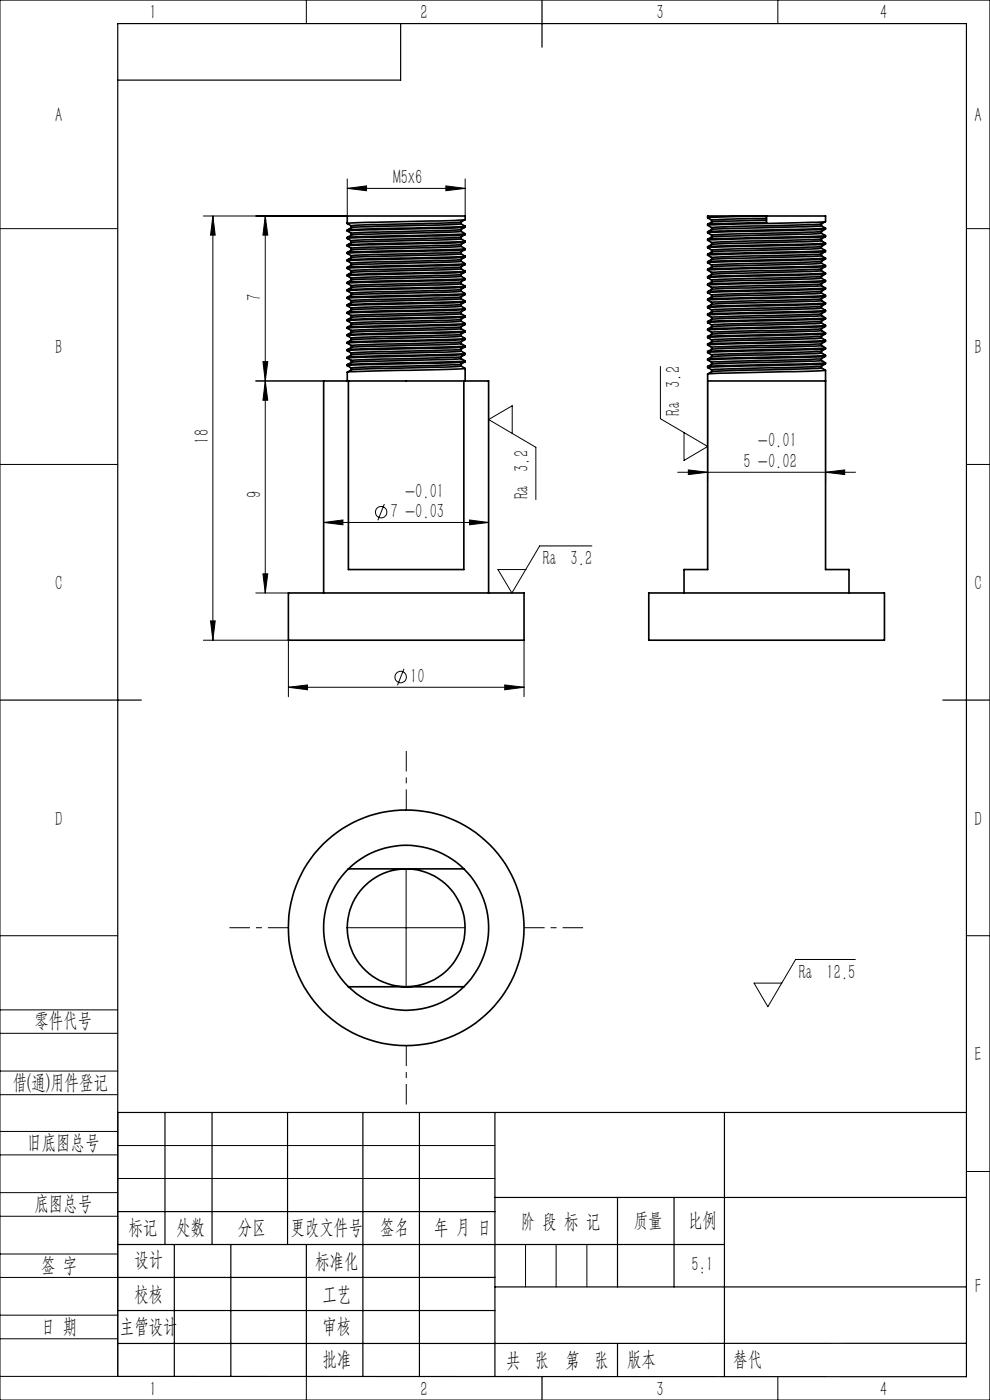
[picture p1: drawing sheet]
<svg xmlns="http://www.w3.org/2000/svg" width="210mm" height="297mm" viewBox="0 0 210 297" stroke-linecap="round" stroke-linejoin="round" font-family="sans-serif">
<g fill="none" stroke="#000" stroke-width=".35">
<path d="M73.7 58.5l4.5-.2 18.3-.4 2.1-.2-.8 .5v.4l-.7 .1-22.5 .7M73.7 56.9l4.5-.2 18.3-.4 2.1-.2-.8 .6v.3l-.8 .1-22.4 .7M73.7 55.3l4.5-.2 18.3-.4 2.1-.2-.8 .6v.4h-.8l-22.4 .7M73.7 53.8l4.5-.3 18.3-.4 2.1-.2-.8 .6v.4h-.8l-22.4 .7M73.7 52.2l4.5-.3 18.3-.4 2.1-.1-.8 .5v.4h-.8l-22.4 .7M74.5 47.9v.4M74.5 49.5v.4M74.5 51.1v.4M74.5 52.7v.4M74.5 54.3v.3M74.5 55.8v.4M74.6 49.8l-.9 .5"/>
<path d="M74.6 51.4l-.9 .5M74.6 53l-.9 .5M74.6 54.6l-.9 .5M74.6 56.2l-.9 .5M74.6 57.8l-.9 .5M74.6 59.4l-.9 .5M97.8 47.1l-23.3 .8M97.8 48.7l-23.3 .8M97.8 50.3l-23.3 .8M97.8 51.9l-23.3 .8M97.8 53.5l-23.3 .8M97.8 55.1l-23.3 .7"/>
<path d="M97.8 56.7l-23.3 .7M97.8 58.2l-23.3 .8M97.8 59.8l-23.3 .8M97.8 49.1l.8 .5-2.1 .1-22.8 .7v.2l.8 .5M97.8 50.7l.8 .4-2.1 .2-22.8 .7v.2l.8 .5M97.8 52.2l.8 .5M97.8 53.8l.8 .5M97.8 55.4l.8 .5M97.8 57l.8 .5M97.8 58.6l.8 .5M97.8 47.5l.8 .5-2.1 .2-22.8 .6v.2l.8 .5M97.8 47.1v.4l-1.4 .1-21.1 .6-.7 .1-.9 .5"/>
<path d="M97.8 50.3l.8-.5-2.1 .1-18.3 .4-4.5 .3M97.8 48.7l.8-.5-2.1 .2-18.3 .4-4.5 .2M97.8 47.1l.8-.5-2.1 .2-18.3 .4-4.5 .2M97.8 48.7v.4l-1.4 .1-21.8 .6M97.8 50.3v.4l-1.4 .1-21.8 .6M98.6 52.8l-24.9 .7v.3l.8 .5M98.6 54.4l-24.9 .7v.2l.8 .5M98.6 55.9l-24.9 .8v.2l.8 .5v.4M98.6 57.5l-24.9 .8v.2l.8 .5v.4M98.6 59.1l-24.9 .8v.2l.8 .5v.4M98.7 46.6v-.8h-25v1.6l.8 .5M98.7 48v.2"/>
<path d="M98.7 49.6v.2M98.7 51.2v.2M98.7 52.8v.1M98.7 54.4v.1M98.7 55.9v.2M98.7 57.5v.2M98.7 59.1v.2M150.1 46.2l.9 .5M150.1 47.8l.9 .5M150.1 49.4l.9 .5M150.1 51l.9 .5M150.1 52.6l.9 .5"/>
<path d="M150.1 54.1l.9 .5M150.1 55.7l.9 .5M150.1 57.3l.9 .5M150.1 58.9l.9 .5M150.1 47.6v.2M150.1 49.2v.2M150.1 50.8v.2M150.1 52.3v.3M150.1 53.9v.2M150.1 55.5v.2M150.1 57.1v.2M150.1 58.7v.2"/>
<path d="M151 48.3v.4M151 49.9v.4M151 51.5v.4M151 53.1v.3M151 54.6v.4M151 56.2v.4M151 57.8v.4M151 59.4v.4M151 46.7v.4M151 48.7l-.9 .5M151 50.3l-.9 .5M151 51.9l-.9 .4"/>
<path d="M151 53.4l-.9 .5M151 55l-.9 .5M151 56.6l-.9 .5M151 58.2l-.9 .5M151 59.8l-.9 .5M151 47.1l-.9 .5M162.6 45.8v1.4l-12.5 .4M162.6 46.7l-11.6 .4M162.6 46.3l-11.6 .4M162.6 45.8l-12.5 .4M162.6 45.8h12.5v1.2M162.6 45.8h-12.5v.4"/>
<path d="M174.2 49.5l.9 .5M174.2 51.1l.9 .5M174.2 52.7l.9 .5M174.2 54.3l.9 .4M174.2 55.8l.9 .5M174.2 57.4l.9 .5M174.2 59l.9 .5M174.2 47.9l.9 .5M174.2 52.3l.9-.5-25 .8M174.2 50.7l.9-.5-25 .8M174.2 49.1l.9-.5-25 .8M174.2 47.5l.9-.5-25 .8"/>
<path d="M174.2 49.1v.4M174.2 50.7v.4M174.2 52.3v.4M174.2 53.9v.4M174.2 55.5v.3M174.2 57v.4M174.2 58.6v.4M174.2 47.5v.4M174.2 47.9l-23.2 .8M174.2 49.5l-23.2 .8M174.2 51.1l-23.2 .8M174.2 52.7l-23.2 .7"/>
<path d="M174.2 54.3l-23.2 .7M174.2 55.8l-23.2 .8M174.2 57.4l-23.2 .8M174.2 59l-23.2 .8M174.2 47.5l-23.2 .8M174.2 49.1l-23.2 .8M174.2 50.7l-23.2 .8M174.2 52.3l-23.2 .8M174.2 53.9l-23.2 .7M174.2 55.5l-23.2 .7M174.2 57l-23.2 .8M174.2 58.6l-23.2 .8"/>
<path d="M175.1 59.7l-.9 .5M175.1 58.1l-.9 .5M175.1 56.5l-.9 .5M175.1 55l-.9 .5M175.1 53.4l-.9 .5M175.1 48.4l-25 .8M175.1 50l-25 .8M175.1 51.6l-25 .7M175.1 53.2l-25 .7M175.1 54.7l-25 .8M175.1 56.3l-25 .8M175.1 57.9l-25 .8"/>
<path d="M175.1 59.5l-25 .8M175.1 53.4l-25 .7M175.1 55l-25 .7M175.1 56.5l-25 .8M175.1 58.1l-25 .8M175.1 59.7l-25 .8M175.1 48.4v.2M175.1 50v.2M175.1 51.6v.1M175.1 53.2v.1M175.1 54.7v.2M175.1 56.3v.2"/>
<path d="M175.1 57.9v.2M175.1 59.5v.2M73.7 77.6l4.5-.3 18.3-.4 2.1-.1-.8 .5v.4h-.6l-22.6 .7M73.7 60.1l4.5-.2 18.3-.4 2.1-.2-.8 .5v.4M74.6 61l-.9 .5M74.6 62.5l-.9 .5M74.6 64.1l-.9 .5M74.6 65.7l-.9 .5M74.6 67.3l-.9 .5M74.6 68.9l-.9 .5M74.6 70.5l-.9 .5M74.6 72.1l-.9 .5"/>
<path d="M74.6 73.7l-.9 .5M74.6 75.2l-.9 .5M74.6 76.8l-.9 .5M74.6 78.4l-.9 .5M97.8 61.4l-23.3 .8M97.8 63l-23.3 .8M97.8 64.6l-23.3 .8M97.8 66.2l-23.3 .8M97.8 67.8l-23.3 .7M97.8 69.4l-23.3 .7M97.8 70.9l-23.3 .8M97.8 72.5l-23.3 .8"/>
<path d="M97.8 74.1l-23.3 .8M97.8 75.7l-23.3 .8M97.8 77.3l-23.3 .8M97.8 60.2l.8 .5M97.8 61.8l.8 .5M97.8 63.4l.8 .4M97.8 64.9l.8 .5M97.8 66.5l.8 .5M97.8 68.1l.8 .5-2.1 .2-22.8 .6v.2l.8 .5v.4M97.8 69.7l.8 .5-2.1 .2-22.8 .6v.2l.8 .5v.4M97.8 71.3l.8 .5-2.1 .2-22.8 .6v.2l.8 .5v.4M97.8 72.9l.8 .5-2.1 .2-22.8 .6v.2l.8 .5v.4"/>
<path d="M97.8 74.5l.8 .5-2.1 .1-22.8 .7v.2l.8 .5v.4M97.8 76.1l.8 .4M97.8 77.6l.8 .5M97.8 75.7l.8-.5-2.1 .1-18.3 .4-4.5 .3M97.8 74.1l.8-.5-2.1 .2-18.3 .4-4.5 .2M97.8 72.5l.8-.5-2.1 .2-18.3 .4-4.5 .2M97.8 70.9l.8-.5-2.1 .2-18.3 .4-4.5 .2M97.8 69.4l.8-.6-2.1 .2-18.3 .4-4.5 .2M97.8 67.8l.8-.6-2.1 .2-18.3 .4-4.5 .2M97.8 66.2l.8-.6-2.1 .2-18.3 .4-4.5 .3M97.8 64.6l.8-.5-2.1 .1-18.3 .4-4.5 .3M97.8 63l.8-.5-2.1 .1-18.3 .4-4.5 .3"/>
<path d="M97.8 61.4l.8-.5-2.1 .2-18.3 .4-4.5 .2M97.8 61.4v.4M97.8 63v.4M97.8 64.6v.4M97.8 66.1v.5M97.8 67.7v.5M97.8 69.3v.4l-1.2 .1-22 .7M97.8 70.9v.4l-1.2 .1-22 .7M97.8 72.5v.4l-1.2 .1-22 .7M97.8 74.1v.4l-1.2 .1-22 .6M97.8 75.7v.4l-1.2 .1-22 .6M97.8 60.2l-23.2 .8"/>
<path d="M97.8 61.8l-23.2 .7M97.8 63.4l-23.2 .7M97.8 65l-23.2 .7M97.8 66.6l-23.2 .7M97.8 68.2l-23.2 .7M98.6 60.7l-24.9 .8v.2l.8 .5v.4M98.6 62.3l-24.9 .8v.2l.8 .5v.4M98.6 63.9l-24.9 .8v.2l.8 .5v.4M98.6 65.5l-24.9 .7v.3l.8 .5v.3M98.6 67.1l-24.9 .7v.2l.8 .5v.4M98.6 76.6l-24.9 .8v.2l.8 .5v.4M98.6 78.2l-24.6 .7h-.3v1.9"/>
<path d="M98.7 60.7v.2M98.7 62.3v.2M98.7 63.9v.2M98.7 65.5v.1M98.7 67.1v.1M98.7 68.6v.2M98.7 70.2v.2M98.7 71.8v.2M98.7 73.4v.2M98.7 75v.2M98.7 76.6v.2M98.7 78.2v2.6"/>
<path d="M150.1 60.5l.9 .5M150.1 62.1l.9 .5M150.1 63.7l.9 .5M150.1 65.3l.9 .5M150.1 66.8l.9 .5M150.1 68.4l.9 .5M150.1 70l.9 .5M150.1 71.6l.9 .5M150.1 73.2l.9 .5M150.1 74.8l.9 .5M150.1 76.4l.9 .5M150.1 78l.9 .5"/>
<path d="M150.1 79.3v41.5h-5v5M150.1 60.3v.2M150.1 61.9v.2M150.1 63.5v.2M150.1 65v.3M150.1 66.6v.2M150.1 68.2v.2M150.1 69.8v.2M150.1 71.4v.2M150.1 73v.2M150.1 74.6v.2M150.1 76.2v.2"/>
<path d="M150.1 77.7v.3M151 61v.4M151 62.6v.4M151 64.2v.4M151 65.8v.3M151 67.3v.4M151 68.9v.4M151 70.5v.4M151 72.1v.4M151 73.7v.4M151 75.3v.4M151 76.9v.4"/>
<path d="M151 78.5v.3M151 61.4l-.9 .5M151 63l-.9 .5M151 64.6l-.9 .4M151 66.1l-.9 .5M151 67.7l-.9 .5M151 69.3l-.9 .5M151 70.9l-.9 .5M151 72.5l-.9 .5M151 74.1l-.9 .5M151 75.7l-.9 .5M151 77.3l-.9 .4"/>
<path d="M151 78.8l-.9 .5M174.2 60.6l.9 .5M174.2 62.2l.9 .5M174.2 63.8l.9 .5M174.2 65.4l.9 .5M174.2 67l.9 .4M174.2 68.5l.9 .5M174.2 70.1l.9 .5M174.2 71.7l.9 .5M174.2 73.3l.9 .5M174.2 74.9l.9 .5M174.2 76.5l.9 .5"/>
<path d="M174.2 78.1l.9 .5M174.2 76.1l.9-.5-25 .8M174.2 74.5l.9-.5-25 .8M174.2 72.9l.9-.5-25 .8M174.2 71.3l.9-.5-25 .8M174.2 69.7l.9-.5-25 .8M174.2 68.2l.9-.5-25 .7M174.2 66.6l.9-.5-25 .7M174.2 65l.9-.5-25 .8M174.2 63.4l.9-.5-25 .8M174.2 61.8l.9-.5-25 .8M174.2 60.2v.4"/>
<path d="M174.2 61.8v.4M174.2 63.4v.4M174.2 65v.4M174.2 66.6v.4M174.2 68.2v.3M174.2 69.7v.4M174.2 71.3v.4M174.2 72.9v.4M174.2 74.5v.4M174.2 76.1v.4M174.2 77.7v.4M174.2 60.6l-23.2 .8"/>
<path d="M174.2 62.2l-23.2 .8M174.2 63.8l-23.2 .8M174.2 65.4l-23.2 .7M174.2 67l-23.2 .7M174.2 68.5l-23.2 .8M174.2 70.1l-23.2 .8M174.2 71.7l-23.2 .8M174.2 73.3l-23.2 .8M174.2 74.9l-23.2 .8M174.2 76.5l-23.2 .8M174.2 78.1l-23.2 .7M174.2 60.2l-23.2 .8"/>
<path d="M174.2 61.8l-23.2 .8M174.2 63.4l-23.2 .8M174.2 65l-23.2 .8M174.2 66.6l-23.2 .7M174.2 68.2l-23.2 .7M174.2 69.7l-23.2 .8M174.2 71.3l-23.2 .8M174.2 72.9l-23.2 .8M174.2 74.5l-23.2 .8M174.2 76.1l-23.2 .8M174.2 77.7l-23.2 .8M175.1 77.2l-.9 .5"/>
<path d="M175.1 61.1l-25 .8M175.1 62.7l-25 .8M175.1 64.3l-25 .7M175.1 65.9l-25 .7M175.1 67.4l-25 .8M175.1 69l-25 .8M175.1 70.6l-25 .8M175.1 72.2l-25 .8M175.1 73.8l-25 .8M175.1 75.4l-25 .8M175.1 77l-25 .7M175.1 78.6l-25 .7"/>
<path d="M175.1 77.2l-25 .8M175.1 78.6v42.2h5v5M175.1 61.1v.2M175.1 62.7v.2M175.1 64.3v.1M175.1 65.9v.1M175.1 67.4v.2M175.1 69v.2M175.1 70.6v.2M175.1 72.2v.2M175.1 73.8v.2M175.1 75.4v.2"/>
<path d="M175.1 77v.1M73.9 80.8h-5.2v45M73.9 80.8v40h24.5v-40M73.9 80.8h24.5M98.4 80.8h5.2v45M150.1 80.8h25M61.2 125.8h50v10h-50zM137.6 125.8h50v10h-50zM73.9 184.3a17.5 17.5 0 0 0 0 25M73.9 184.3a17.5 17.5 0 0 1 24.5 0M73.9 184.3h24.5M98.4 184.3a17.5 17.5 0 0 1 0 25"/>
<path d="M73.9 209.3a17.5 17.5 0 0 0 24.5 0M73.9 209.3h24.5"/>
<circle cx="86.1" cy="196.8" r="25"/>
<circle cx="86.2" cy="196.8" r="12.5"/>
</g>
<g fill="none" stroke="#000" stroke-width=".21">
<path d="M0 0h210v297h-210zM65 0v5M165 0v5M73.7 40l4.1-.6v1.1zM73.7 38v7.8h-30.6M73.7 40h25M94.6 39.4l4.1 .6-4.1 .5zM98.7 38v7.8M0 48.5h25M45.2 45.8v90M45.2 45.8l.4 4.1h-.9zM56.3 45.8v80"/>
<path d="M56.3 45.8l.5 4.1h-1zM205 48.5h5M55.8 76.7h1l-.5 4.1zM140.1 77.7v11.1l10 5.9-5 3v-5.9M0 98.5h25M56.3 80.8l.5 4.1h-1zM68.7 80.8h-14.4M108.7 92v-5.9l-5.1 2.9 10.1 5.9v11.1M146 99.7l4.1 .5-4.1 .5zM150.1 80.8v21.4M175.1 80.8v21.4M205 98.5h5"/>
<path d="M68.7 110.8l4-.5v1zM68.7 110.8h34.9M81.5 106.9l-1.3 3.5M99.6 110.3l4 .5-4 .5zM125.6 115.8h-11.1l-5.9 10-3-5h5.9M143.8 100.2h37.7M175.1 100.2l4.1-.5v1zM43.1 135.8h18.1v12M44.7 131.7h.9l-.4 4.1zM54.3 125.8h6.9M55.8 121.7h1l-.5 4.1zM111.2 135.8v12"/>
<path d="M61.2 145.8l4-.5v1zM61.2 145.8h50M85.7 141.9l-1.4 3.5M107.1 145.3l4.1 .5-4.1 .5zM0 198.5h25M73.7 196.8h25M86.1 184.3v25M205 198.5h5M0 214.2h25M0 219.2h25M181.4 203.5h-12.6l-5.9 10.1-3-5h5.9M0 232.2h25"/>
<path d="M0 227.2h25M25 236v56h-25M0 245h25M0 240h25M0 258h25M0 253h25M25 243h80M25 250h80M205 248.5h5M0 271h25M0 266h25M0 279h25"/>
<path d="M111.5 264v9M118 264v9M124.5 264v9M0 284h25M65 292.1v4.9M153.7 292h.1M165 292v5"/>
<circle cx="80.8" cy="108.7" r="1.21"/>
<circle cx="85" cy="143.6" r="1.21"/>
</g>
<path d="M86.2 171.8v-12.5M61.2 196.8h-12.5M111.2 196.8h12.5M86.2 221.8v12.5" fill="none" stroke="#000" stroke-width=".21" stroke-dasharray="30.5 1.3 1.3 1.3" stroke-dashoffset="26.1" stroke-linecap="butt"/>
<g fill="none" stroke="#000" stroke-width=".25">
<path d="M85 5v12h-60M115 0v10M0 148.5h30M200 148.5h10M25 236h180M35 236v28M45 236v28M61 236v28M77 236v56M89 236v56M105 236v56M153.7 236v56"/>
<path d="M25 257h80M105 254h100M131 254v19M143 254v19M25 264h128.7M25 271h80M25 278h80M37 264v28M49 264v28M65 264.1v28M105 273h100M25 292l180 .1v-287.1h-180v287"/>
<path d="M115 292v5M131 285v7M205 285h-180"/>
</g>
<g fill="#000">
<path d="M56.3 80.8l.5 4.1h-1zM55.8 121.7h1l-.5 4.1z"/>
<path d="M68.7 110.8l4-.5v1zM99.6 110.3l4 .5-4 .5zM73.7 40l4.1-.6v1.1zM94.6 39.4l4.1 .6-4.1 .5z"/>
<path d="M44.7 131.7h.9l-.4 4.1zM45.2 45.8l.4 4.1h-.9zM55.8 76.7h1l-.5 4.1zM56.3 45.8l.5 4.1h-1z"/>
<path d="M107.1 145.3l4.1 .5-4.1 .5zM61.2 145.8l4-.5v1zM175.1 100.2l4.1-.5v1zM146 99.7l4.1 .5-4.1 .5z"/>
</g>
<g font-size="4.4">
<text x="31.7" y="4.1">1</text>
<text x="89.2" y="4.1">2</text>
<text x="139.2" y="4.1">3</text>
<text x="186.7" y="4.1">4</text>
<text x="11.7" y="25.9">A</text>
<text x="206.7" y="25.9">A</text>
<text x="83.4" y="39.1">M5x6</text>
<text x="55.4" y="63.8" transform="rotate(-90 55.4 63.8)">7</text>
<text x="11.7" y="75.1">B</text>
<text x="206.7" y="75.1">B</text>
<text x="144.2" y="88.2" transform="rotate(-90 144.2 88.2)">Ra 3.2</text>
<text x="44.3" y="94.1" transform="rotate(-90 44.3 94.1)">18</text>
<text x="160.8" y="94.9">-0.01</text>
<text x="157.7" y="99.3">5 -0.02</text>
<text x="55.4" y="105.7" transform="rotate(-90 55.4 105.7)">9</text>
<text x="85.9" y="105.6">-0.01</text>
<text x="112.1" y="106" transform="rotate(-90 112.1 106)">Ra 3.2</text>
<text x="82.9" y="109.9">7 -0.03</text>
<text x="115.1" y="119.9">Ra 3.2</text>
<text x="11.7" y="125.2">C</text>
<text x="206.7" y="125.1">C</text>
<text x="87" y="144.9">10</text>
<text x="11.7" y="175.2">D</text>
<text x="206.7" y="175.1">D</text>
<text x="169.4" y="207.7">Ra 12.5</text>
<text x="7.3" y="217.9">零件代号</text>
<text x="206.7" y="225.1">E</text>
<text x="2.7" y="231">借(通)用件登记</text>
<text x="5.8" y="243.7">旧底图总号</text>
<text x="7.3" y="256.8">底图总号</text>
<text x="27.2" y="261.9">标记</text>
<text x="37.3" y="261.9">处数</text>
<text x="50.5" y="261.9">分区</text>
<text x="61.7" y="261.9">更改文件号</text>
<text x="80.6" y="261.9">签名</text>
<text x="92.1" y="261.9">年 月 日</text>
<text x="110.5" y="260.4">阶 段 标 记</text>
<text x="134.4" y="260.4">质量</text>
<text x="145.9" y="260.4">比例</text>
<text x="8.7" y="269.8">签 字</text>
<text x="28.5" y="268.7">设计</text>
<text x="66.9" y="269.1">标准化</text>
<text x="146.7" y="269.7">5:1</text>
<text x="28.5" y="275.9">校核</text>
<text x="68.4" y="275.9">工艺</text>
<text x="206.8" y="274.4">F</text>
<text x="8.7" y="282.9">日 期</text>
<text x="25.4" y="282.9">主管设计</text>
<text x="68.4" y="282.8">审核</text>
<text x="68.4" y="289.9">批准</text>
<text x="107.3" y="289.9">共 张</text>
<text x="120" y="289.9">第 张</text>
<text x="133" y="289.9">版本</text>
<text x="155.5" y="289.9">替代</text>
<text x="31.7" y="296.2">1</text>
<text x="89.2" y="296.2">2</text>
<text x="139.2" y="296.2">3</text>
<text x="186.7" y="296.2">4</text>
</g>
</svg>
